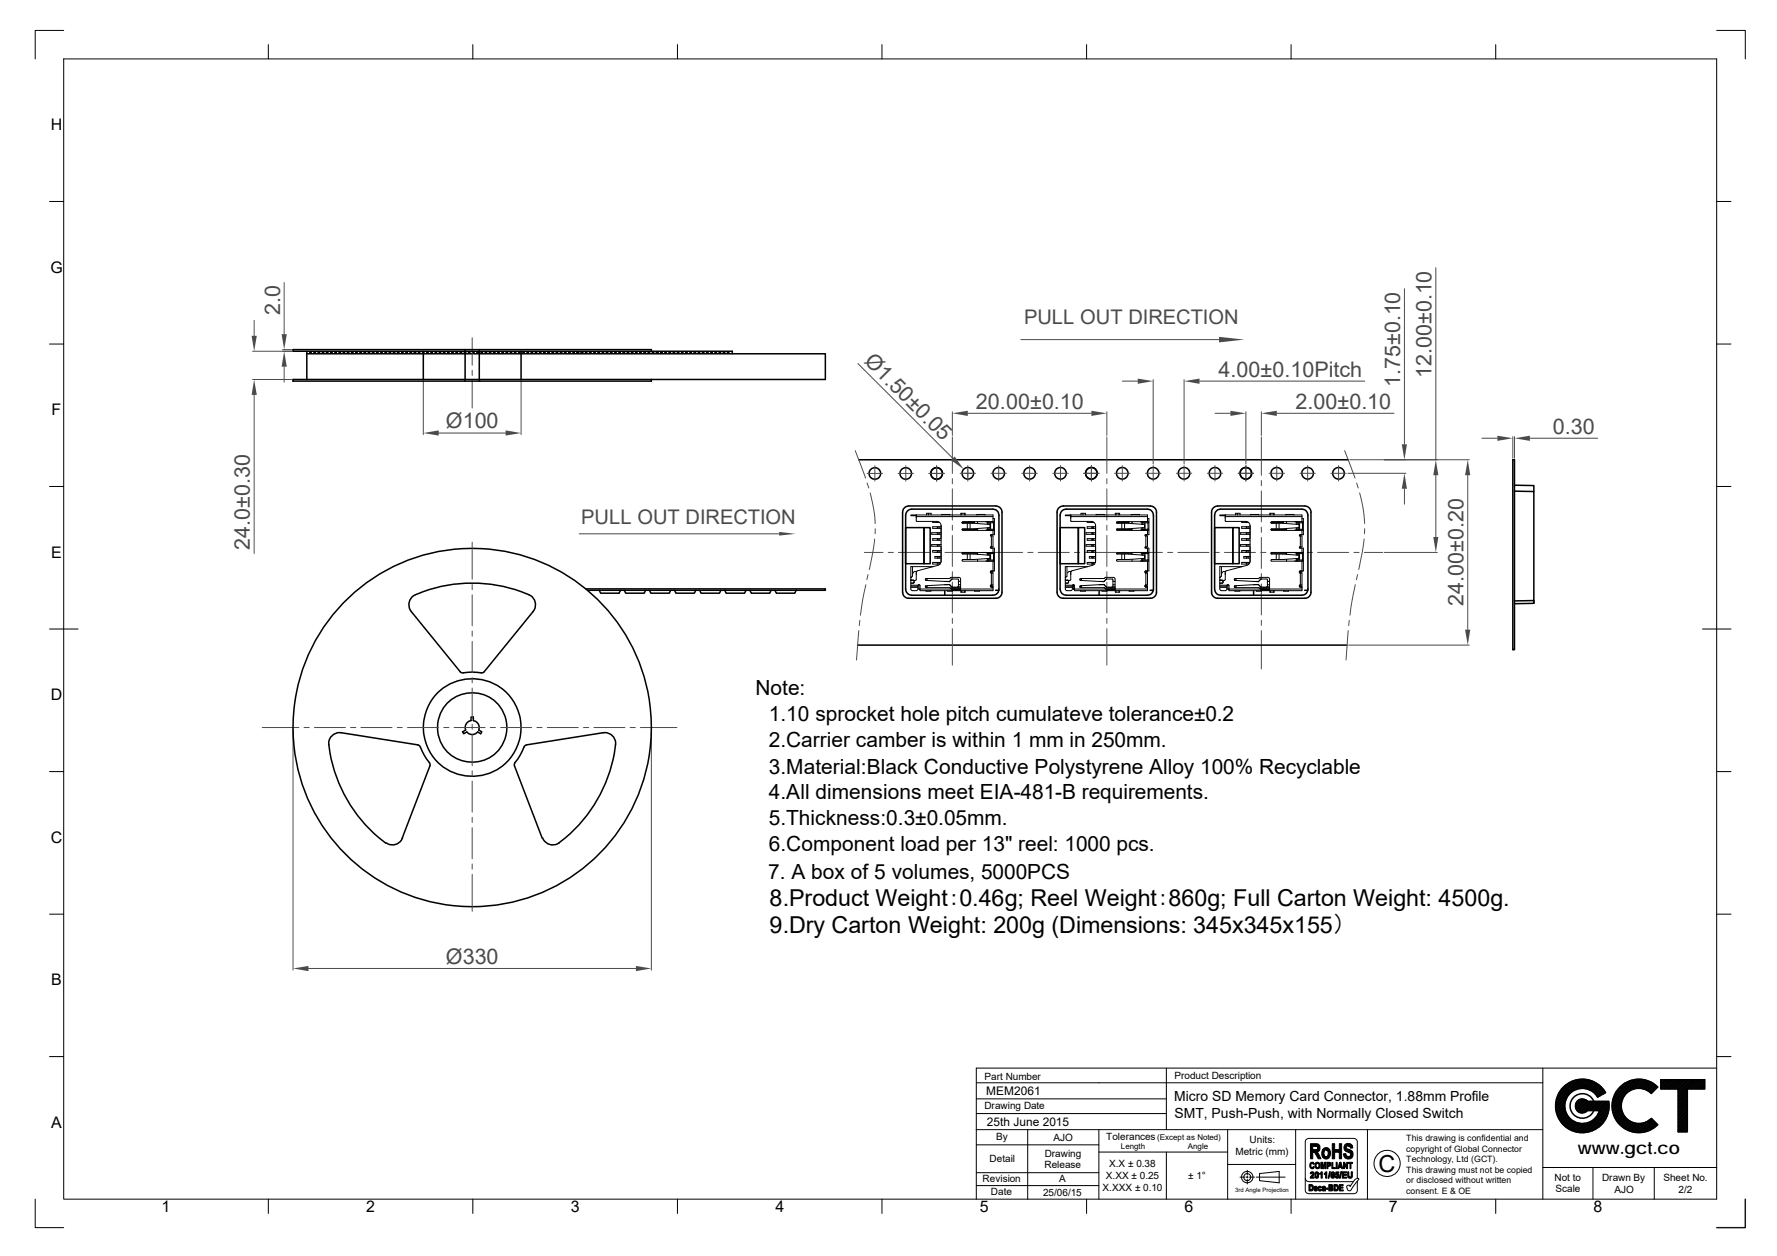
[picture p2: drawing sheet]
<svg xmlns="http://www.w3.org/2000/svg" width="297mm" height="210mm" viewBox="0 0 297 210" stroke-linecap="round" stroke-linejoin="round" font-family="sans-serif">
<path d="M143.6 76.9h81.8M252.9 76.9h.3v31.7h-.3zM253.2 82.1l3.2 .1v18.7M253.2 81.1l3.2 .1v1M253.2 100.5l3.2-.1v.5h-3.2" fill="none" stroke="#000" stroke-width=".25"/>
<path d="M247.7 73.3h2.6M252.9 73v3.6M253.2 73v3.6M255.7 73.3h11.4" fill="none" stroke="#4b4b4b" stroke-width=".17"/>
<g fill="#4b4b4b">
<path d="M250.3 72.8l2.6 .5-2.6 .4z"/>
<path d="M253.2 73.3l2.5-.5v.9z"/>
</g>
<path d="M210.8 73.1v6.4M210.8 80.3v.9M210.8 82.1v5.2M210.8 88.1v.9M210.8 89.8v5.2M210.8 95.9v.9M210.8 97.6v5.2M210.8 103.7v.8M210.8 105.4v6.4M49 121.9v40.3M108.9 121.9v40.3M51.6 161.9h54.7" fill="none" stroke="#4b4b4b" stroke-width=".17"/>
<path d="M97.9 98.5h40.1v.2h-39.8M252.9 108.6h.3" fill="none" stroke="#000" stroke-width=".25"/>
<g fill="#4b4b4b">
<path d="M49 161.9l2.6-.4v.9z"/>
<path d="M106.3 161.5l2.6 .4-2.6 .5z"/>
</g>
<g fill="none" stroke="#000" stroke-width=".25">
<path d="M75.5 58.9h.2v.1h-.2zM76.2 58.9h.2v.1h-.2zM76.9 58.9h.2v.1h-.2zM77.6 58.9h.2v.1h-.2zM77.7 58.4v5.3M78.3 58.9h.2v.1h-.2zM79 58.9h.2v.1h-.2zM79.7 58.9h.2v.1h-.2zM80.1 58.4v5.3M80.4 58.9h.2v.1h-.2zM81.1 58.9h.2v.1h-.2zM81.8 58.9h.2v.1h-.2z"/>
<path d="M82.5 58.9h.2v.1h-.2zM83.2 58.9h.2v.1h-.2zM83.9 58.9h.2v.1h-.2zM84.6 58.9h.2v.1h-.2zM122.4 58.7v.4M138 59.1v4.3M68.8 99.9l.3-.3a23.8 23.8 0 0 1 19.6 0 1.83 1.83 0 0 1 .4 2.6l-8.2 10.1-.5 .2a10.1 10.1 0 0 0-3.2 0l-.3-.2-8.2-10.1a1.83 1.83 0 0 1 .1-2.3zM100.2 98.7l.2 .5h3.1l.2-.5M78.7 119.9h.4v.6a1.19 1.19 0 0 1 .9 1.6l.5 .3-.2 .3-.5-.3a1.17 1.17 0 0 1-1.8 0l-.5 .3-.2-.3 .5-.3a1.19 1.19 0 0 1 .9-1.6zM67.2 140.1l4.7-12.1-.1-.5a8.9 8.9 0 0 1-1.5-2.6l-.5-.4-12.8-2a1.81 1.81 0 0 0-2 2 24.1 24.1 0 0 0 9.5 16.4M67.3 140.1a1.8 1.8 0 0 1-2.8 .8M90.6 140.1l-4.6-12.1 .1-.5a8.9 8.9 0 0 0 1.5-2.6l.4-.4 12.8-2a1.81 1.81 0 0 1 2.1 2 24.1 24.1 0 0 1-9.5 16.4"/>
<path d="M90.7 140.1a1.82 1.82 0 0 0 2.8 .8"/>
<circle cx="51.9" cy="58.9" r=".12"/>
<circle cx="52.6" cy="58.9" r=".12"/>
<circle cx="53.3" cy="58.9" r=".12"/>
<circle cx="54" cy="58.9" r=".12"/>
<circle cx="54.7" cy="58.9" r=".12"/>
<circle cx="55.4" cy="58.9" r=".12"/>
<circle cx="56.1" cy="58.9" r=".12"/>
<circle cx="56.8" cy="58.9" r=".12"/>
<circle cx="57.5" cy="58.9" r=".12"/>
<circle cx="58.2" cy="58.9" r=".12"/>
<circle cx="58.9" cy="58.9" r=".12"/>
<circle cx="59.6" cy="58.9" r=".12"/>
<circle cx="60.3" cy="58.9" r=".12"/>
<circle cx="61" cy="58.9" r=".12"/>
<circle cx="61.7" cy="58.9" r=".12"/>
<circle cx="62.4" cy="58.9" r=".12"/>
<circle cx="63.1" cy="58.9" r=".12"/>
<circle cx="63.8" cy="58.9" r=".12"/>
<circle cx="64.5" cy="58.9" r=".12"/>
<circle cx="65.2" cy="58.9" r=".12"/>
<circle cx="65.9" cy="58.9" r=".12"/>
<circle cx="66.6" cy="58.9" r=".12"/>
<circle cx="67.3" cy="58.9" r=".12"/>
<circle cx="68" cy="58.9" r=".12"/>
<circle cx="68.7" cy="58.9" r=".12"/>
<circle cx="69.4" cy="58.9" r=".12"/>
<circle cx="70" cy="58.9" r=".12"/>
<circle cx="70.7" cy="58.9" r=".12"/>
<circle cx="71.4" cy="58.9" r=".12"/>
<circle cx="72.1" cy="58.9" r=".12"/>
<circle cx="72.8" cy="58.9" r=".12"/>
<circle cx="73.5" cy="58.9" r=".12"/>
<circle cx="74.2" cy="58.9" r=".12"/>
<circle cx="74.9" cy="58.9" r=".12"/>
<circle cx="85.4" cy="58.9" r=".12"/>
<circle cx="86.1" cy="58.9" r=".12"/>
<circle cx="86.8" cy="58.9" r=".12"/>
<circle cx="87.5" cy="58.9" r=".12"/>
<circle cx="88.2" cy="58.9" r=".12"/>
<circle cx="88.9" cy="58.9" r=".12"/>
<circle cx="89.6" cy="58.9" r=".12"/>
<circle cx="90.3" cy="58.9" r=".12"/>
<circle cx="91" cy="58.9" r=".12"/>
<circle cx="91.7" cy="58.9" r=".12"/>
<circle cx="92.4" cy="58.9" r=".12"/>
<circle cx="93.1" cy="58.9" r=".12"/>
<circle cx="93.8" cy="58.9" r=".12"/>
<circle cx="94.5" cy="58.9" r=".12"/>
<circle cx="95.2" cy="58.9" r=".12"/>
<circle cx="95.9" cy="58.9" r=".12"/>
<circle cx="96.6" cy="58.9" r=".12"/>
<circle cx="97.3" cy="58.9" r=".12"/>
<circle cx="98" cy="58.9" r=".12"/>
<circle cx="98.7" cy="58.9" r=".12"/>
<circle cx="99.4" cy="58.9" r=".12"/>
<circle cx="100.1" cy="58.9" r=".12"/>
<circle cx="100.8" cy="58.9" r=".12"/>
<circle cx="101.5" cy="58.9" r=".12"/>
<circle cx="102.2" cy="58.9" r=".12"/>
<circle cx="102.9" cy="58.9" r=".12"/>
<circle cx="103.6" cy="58.9" r=".12"/>
<circle cx="104.3" cy="58.9" r=".12"/>
<circle cx="105" cy="58.9" r=".12"/>
<circle cx="105.7" cy="58.9" r=".12"/>
<circle cx="106.4" cy="58.9" r=".12"/>
<circle cx="107.1" cy="58.9" r=".12"/>
<circle cx="107.8" cy="58.9" r=".12"/>
<circle cx="108.5" cy="58.9" r=".12"/>
<circle cx="109.2" cy="58.9" r=".12"/>
<circle cx="109.9" cy="58.9" r=".12"/>
<circle cx="110.6" cy="58.9" r=".12"/>
<circle cx="111.3" cy="58.9" r=".12"/>
<circle cx="112" cy="58.9" r=".12"/>
<circle cx="112.7" cy="58.9" r=".12"/>
<circle cx="113.4" cy="58.9" r=".12"/>
<circle cx="114" cy="58.9" r=".12"/>
<circle cx="114.7" cy="58.9" r=".12"/>
<circle cx="115.4" cy="58.9" r=".12"/>
<circle cx="116.1" cy="58.9" r=".12"/>
<circle cx="116.8" cy="58.9" r=".12"/>
<circle cx="117.5" cy="58.9" r=".12"/>
<circle cx="118.2" cy="58.9" r=".12"/>
<circle cx="118.9" cy="58.9" r=".12"/>
<circle cx="119.6" cy="58.9" r=".12"/>
<circle cx="120.3" cy="58.9" r=".12"/>
<circle cx="121" cy="58.9" r=".12"/>
<circle cx="121.7" cy="58.9" r=".12"/>
<circle cx="78.9" cy="121.6" r="5.8"/>
<circle cx="78.9" cy="121.6" r="8.2"/>
<circle cx="78.9" cy="121.6" r="30"/>
</g>
<g fill="none" stroke="#4b4b4b" stroke-width=".17">
<path d="M70.8 63.7v9M73.3 72.4h11.2M87.1 63.7v9M78.9 90.6v6.2M78.9 97.7v.9M78.9 99.4v5.2M78.9 105.5v.9M78.9 107.2v5.2M78.9 113.3v.9M78.9 115v5.2M43.8 121.6h6.2M50.8 121.6h.9"/>
<path d="M52.6 121.6h5.1M58.6 121.6h.9M60.3 121.6h5.2M66.4 121.6h.8M68.1 121.6h5.2M74.2 121.6h.8M75.9 121.6h5.2M78.9 121.1v.8M78.9 122.8v5.2M78.9 128.8v.9M78.9 130.6v5.2M78.9 136.6v.9"/>
<path d="M78.9 138.4v5.2M82 121.6h.8M83.7 121.6h5.2M89.7 121.6h.9M91.5 121.6h5.2M97.5 121.6h.9M99.3 121.6h5.2M105.3 121.6h.9M107 121.6h6.2M78.9 144.4v.9M78.9 146.2v6.2"/>
</g>
<g fill="#4b4b4b">
<path d="M70.8 72.4l2.5-.4v.8z"/>
<path d="M84.5 72l2.6 .4-2.6 .4z"/>
</g>
<path d="M51.3 58.7v4.7M51.3 59.1h86.7M70.8 58.7v4.7M87.1 58.7v4.7M108.9 63.4h29.1" fill="none" stroke="#000" stroke-width=".25"/>
<path d="M47.2 58.4h1.5M47.2 58.7h1.5M47.5 47.3v8.6M47.5 61.3v2.6" fill="none" stroke="#4b4b4b" stroke-width=".17"/>
<g fill="#4b4b4b">
<path d="M47.5 58.7l.4 2.6h-.8z"/>
<path d="M47.1 55.9h.8l-.4 2.5z"/>
</g>
<path d="M108.9 58.7v-.3h-59.9v.3h73.4M49 63.4h59.9v.3h-59.9z" fill="none" stroke="#000" stroke-width=".25"/>
<path d="M78.9 56.5v4.6M170.6 56.8h33.2M78.9 61.9v.9M78.9 63.6v4.6" fill="none" stroke="#4b4b4b" stroke-width=".17"/>
<path d="M203.8 56.3l4.2 .5-4.2 .4z" fill="#4b4b4b"/>
<path d="M96.8 89.2h33.4" fill="none" stroke="#4b4b4b" stroke-width=".17"/>
<path d="M130.2 88.9l2.8 .3-2.8 .3z" fill="#4b4b4b"/>
<g fill="none" stroke="#000" stroke-width=".25">
<path d="M143.3 107.9h81.9"/>
<circle cx="187.6" cy="79.1" r=".97"/>
<circle cx="192.8" cy="79.1" r=".97"/>
<circle cx="197.9" cy="79.1" r=".97"/>
<circle cx="203.1" cy="79.1" r=".97"/>
<circle cx="208.2" cy="79.1" r=".97"/>
</g>
<g fill="none" stroke="#4b4b4b" stroke-width=".17">
<path d="M186.3 79.1h2.6M187.6 63.7h2.6M187.6 77.8v2.6M191.5 79.1h2.6M192.8 63.5v14.1M192.8 77.8v2.6M196.6 79.1h2.6M197.9 63.5v14.1M197.9 77.8v2.6M200.5 63.7h27.6M201.8 79.1h2.6M203.1 77.8v2.6"/>
<path d="M207 79.1h2.5M208.3 77.8v2.6"/>
</g>
<g fill="#4b4b4b">
<path d="M190.2 63.3l2.6 .4-2.6 .5z"/>
<path d="M197.9 63.7l2.6-.4v.9z"/>
</g>
<g fill="none" stroke="#000" stroke-width=".25">
<circle cx="208.2" cy="79.1" r=".97"/>
<circle cx="213.4" cy="79.1" r=".97"/>
<circle cx="218.6" cy="79.1" r=".96"/>
</g>
<path d="M207 79.1h2.5M208.3 77.8v2.6M212.1 79.1h2.6M213.4 77.8v2.6M217.3 79.1h2.6M218.6 77.8v2.6M225.6 76.9h20M245.3 79.4v25.9M225.4 107.9h20.2" fill="none" stroke="#4b4b4b" stroke-width=".17"/>
<g fill="#4b4b4b">
<path d="M245.3 76.9l.5 2.5h-.9z"/>
<path d="M244.9 105.3h.9l-.5 2.6z"/>
</g>
<path d="M42.2 58.7h6.6M42.5 53.6v2.5M42.2 63.4h6.5M42.5 66v26.5" fill="none" stroke="#4b4b4b" stroke-width=".17"/>
<g fill="#4b4b4b">
<path d="M42.1 56.1h.8l-.4 2.6z"/>
<path d="M42.5 63.4l.4 2.6h-.8z"/>
</g>
<g fill="none" stroke="#000" stroke-width=".25">
<path d="M104.4 98.7l.2 .5h3.1l.2-.5M108.6 98.7l.2 .5h3.1l.2-.5M112.8 98.7l.2 .5h3.1l.2-.5M117 98.7l.2 .5h3.1l.2-.5M121.2 98.7l.2 .5h3.1l.2-.5M125.3 98.7l.3 .5h3.1l.2-.5M129.5 98.7l.3 .5h3.1l.2-.5"/>
<circle cx="161.8" cy="79.1" r=".97"/>
<circle cx="166.9" cy="79.1" r=".97"/>
<circle cx="172.1" cy="79.1" r=".97"/>
<circle cx="177.3" cy="79.1" r=".97"/>
<circle cx="182.4" cy="79.1" r=".97"/>
</g>
<g fill="none" stroke="#4b4b4b" stroke-width=".17">
<path d="M159.2 68.8v4M159.2 73.1v6M160.5 79.1h2.6M161.8 69.1h20.6M161.8 77.8v2.6M165.7 79.1h2.5M166.9 77.8v2.6M170.8 79.1h2.6M172.1 77.8v2.6M176 79.1h2.6M177.3 77.8v2.6M181.1 79.1h2.6"/>
<path d="M182.4 77.8v2.6M185 73.1v6M185 68.8v4M159.2 80v.9M159.2 81.7v5.2M159.2 87.8v.9M159.2 89.5v5.2M159.2 95.6v.8M159.2 97.3v5.2M185 80v.9M185 81.7v5.2M185 87.8v.9"/>
<path d="M185 89.5v5.2M185 95.6v.8M185 97.3v5.2M159.2 103.4v.8M159.2 105.1v6.1M185 103.4v.8M185 105.1v6.1"/>
</g>
<g fill="#4b4b4b">
<path d="M182.4 68.7l2.6 .4-2.6 .4z"/>
<path d="M159.2 69.1l2.6-.4v.8z"/>
</g>
<g fill="none" stroke="#000" stroke-width=".25">
<circle cx="146.2" cy="79.2" r=".97"/>
<circle cx="151.4" cy="79.2" r=".97"/>
<circle cx="156.6" cy="79.2" r=".97"/>
<circle cx="223.7" cy="79.1" r=".96"/>
</g>
<g fill="none" stroke="#4b4b4b" stroke-width=".17">
<path d="M143 75.3l1.7 4.6M143.4 60.8l15.9 15.8M144.9 79.1h2.6M146.2 77.9v2.5M150.1 79.1h2.6M151.4 77.9v2.5M155.3 79.1h2.6M156.6 77.9v2.5M222.5 79.1h2.5M223.8 77.8v2.6M224.8 75.3l1.7 4.6M144.7 97.8l-.5 2.6-.4 2.5"/>
<path d="M144.9 80.8l.3 .8M145.1 96.1l-.2 .8M145.5 82.4l.5 2.6 .3 2.5M146.2 90.1l-.9 5.1M146.3 88.4v.8M226.5 97.8l-.8 5.1M226.8 80.8l.2 .8M226.9 96.1l-.2 .8M227.3 82.4l.6 2.6 .2 2.5M228 90.1l-.9 5.1M228.1 88.4v.8M143.6 105.4l-.4 4.9"/>
<path d="M143.7 103.7l-.1 .9M225.4 105.4l-.4 4.9M225.5 103.7l-.1 .9"/>
</g>
<path d="M159 76.9l.6-.6 1.5 2.2z" fill="#4b4b4b"/>
<path d="M161.1 79.1h1.3M161.8 78.5v1.3M203.1 69.1h2.6M208.3 68.8v8.8M210.8 68.8v4M213.4 69.1h19.6" fill="none" stroke="#4b4b4b" stroke-width=".17"/>
<g fill="#4b4b4b">
<path d="M205.7 68.7l2.6 .4-2.6 .4z"/>
<path d="M210.8 69.1l2.6-.4v.8z"/>
</g>
<g fill="none" stroke="#4b4b4b" stroke-width=".17">
<path d="M240 44.8v32.1M231.4 76.9h8.9M240 79.4v10.4M144.5 92.4h3.1M148.5 92.4h.8M150.2 92.4h5.2M156.2 92.4h.9M158 92.4h5.2M164 92.4h.9M165.8 92.4h5.1M171.8 92.4h.9M173.5 92.4h5.2"/>
<path d="M179.6 92.4h.9M181.3 92.4h5.2M187.4 92.4h.9M189.1 92.4h5.2M195.2 92.4h.8M196.9 92.4h5.2M202.9 92.4h.9M204.7 92.4h5.2M210.7 92.4h.9M212.5 92.4h5.2M218.5 92.4h.9M220.3 92.4h5.1"/>
<path d="M226.3 92.4h.9M228 92.4h3.1M231.4 92.4h8.9"/>
</g>
<g fill="#4b4b4b">
<path d="M239.6 89.8h.8l-.4 2.6z"/>
<path d="M240 76.9l.4 2.5h-.8z"/>
</g>
<path d="M234.8 48.3v26M225.3 79.1h9.7M231.4 76.9h3.6M234.8 81.7v2.6" fill="none" stroke="#4b4b4b" stroke-width=".17"/>
<g fill="#4b4b4b">
<path d="M234.8 79.1l.4 2.6h-.9z"/>
<path d="M234.3 74.3h.9l-.4 2.6z"/>
</g>
<g fill="none" stroke="#000" stroke-width=".25">
<path d="M151.2 84.9l.7-.3h14.6a1.05 1.05 0 0 1 1 1v13.4a1.01 1.01 0 0 1-1 1h-14.6a1.01 1.01 0 0 1-1-1v-13.4zM151.4 88.2h3.1v6h-3.1zM151.7 85.4l.7-.3h13.5a1.01 1.01 0 0 1 1.1 1.1v12.3a1.01 1.01 0 0 1-1.1 1h-13.5a1.05 1.05 0 0 1-1-1v-12.3zM154.5 88.2h1v6h-1zM157.9 98.8v.7M166.4 98.7h.6M177 84.9l.7-.3h14.6a1.05 1.05 0 0 1 1 1v13.4a1.01 1.01 0 0 1-1 1h-14.6a1.01 1.01 0 0 1-1-1v-13.4zM177.2 88.2h3.1v6h-3.1zM177.5 85.4l.7-.3h13.6a1.01 1.01 0 0 1 1 1.1v12.3a1.01 1.01 0 0 1-1 1h-13.6a1.01 1.01 0 0 1-1-1v-12.3zM180.3 88.2h1v6h-1zM183.7 98.8v.7M192.3 98.7h.5"/>
<path d="M202.8 84.9l.7-.3h14.6a1.05 1.05 0 0 1 1 1v13.4a1.01 1.01 0 0 1-1 1h-14.6a1.01 1.01 0 0 1-1-1v-13.4zM203 88.2h3.1v6h-3.1zM203.3 85.4l.8-.3h13.5a1.01 1.01 0 0 1 1 1.1v12.3a1.01 1.01 0 0 1-1 1h-13.5a1.01 1.01 0 0 1-1.1-1v-12.3zM206.1 88.2h1v6h-1zM209.5 98.8v.7M218.1 98.7h.5M261.1 182a4.5 4.5 0 0 1 7.3 .7l-1.3 .7a2.95 2.95 0 0 0-4.7-.6 2.95 2.95 0 0 0 .6 4.7 2.95 2.95 0 0 0 4.4-1.8h-2a1.18 1.18 0 0 1-2-.4 1.14 1.14 0 0 1 1.1-1.5l.7 .1 .2 .2h3.5a4.5 4.5 0 0 1-5.6 5.1 4.5 4.5 0 0 1-2.2-7.2zM261.6 184.7l-1.4 1.4M261.6 185l-1.3 1.3M261.6 185.2l-1.3 1.2M261.6 184.5l-1.4 1.4M261.6 185.4l-1.2 1.2"/>
<path d="M261.6 185.6l-1.1 1.2M261.6 184.2l-1.5 1.5M261.7 185.8l-1.2 1.1M261.7 183.9l-1.6 1.7M261.7 185.9l-1.1 1.2M261.7 181.4l-.7 .7M261.8 186.1l-1.1 1.1M261.9 186.3l-1.1 1.1M261.9 183.5l-1.8 1.8M262 186.4l-1.1 1.1M262.1 186.5l-1.1 1.1M262.1 186.7l-1 1.1"/>
<path d="M262.3 186.8l-1.1 1.1M262.4 186.9l-1.1 1.1M262.4 181l-1.8 1.8M262.5 187l-1.1 1.1M262.6 187.1l-1.1 1.1M262.7 187.2l-1.1 1.1M262.8 180.7l-2.4 2.5M262.8 187.3l-1 1.1M263 187.4l-1.1 1.1M263.1 187.5l-1.1 1.1M263.2 180.6l-3 3M263.3 187.6l-1.1 1.1"/>
<path d="M263.4 187.6l-1.1 1.2M263.5 180.5l-3.3 3.4M263.6 187.7l-1.1 1.2M263.8 180.5l-3.7 3.7M263.8 187.8l-1.2 1.1M264 187.8l-1.2 1.2M264 180.5l-3.9 3.9M264.1 183.8l-.7 .7M264.2 187.8l-1.3 1.3M264.3 180.4l-4.3 4.3M264.4 183.7l-1.1 1.1M264.4 187.8l-1.3 1.3"/>
<path d="M264.5 180.4l-4.5 4.5M264.6 187.8l-1.3 1.4M264.6 183.7l-1.3 1.3M264.7 180.4l-4.7 4.7M264.8 183.8l-1.4 1.4M264.9 187.8l-1.4 1.4M264.9 180.5l-1.8 1.8M265 183.8l-1.6 1.6M265.1 183.9l-1.6 1.6M265.2 180.5l-1.7 1.6M265.2 187.8l-1.6 1.5M265.3 184l-1.7 1.7"/>
<path d="M265.3 180.5l-1.5 1.5M265.4 184.1l-1.7 1.7M265.5 187.7l-1.7 1.6M265.5 180.5l-1.4 1.5M265.6 184.1l-1.7 1.8M265.7 180.6l-1.3 1.4M265.8 184.1l-1.8 1.9M265.9 187.5l-1.9 1.8M265.9 180.6l-1.3 1.4M266 184.1l-1.8 1.9M266.1 180.7l-1.3 1.3M266.2 180.8l-1.2 1.2"/>
<path d="M266.3 184.1l-1.9 2M266.4 180.8l-1.2 1.2M266.4 184.1a2.06 2.06 0 0 0-3.1-.8 2.06 2.06 0 0 0 0 3.2 2.06 2.06 0 0 0 3.1-.8M266.5 184.1l-1.9 2M266.5 180.9l-1.1 1.2M266.7 181l-1.2 1.1M266.7 184.1l-1.8 1.9M266.8 181.1l-1.1 1.1M267 184.1l-1.5 1.6M267 181.2l-1.1 1.1M267.1 181.3l-1.1 1.1M267.2 184.1l-1.5 1.6"/>
<path d="M267.2 181.4l-1.1 1M267.4 181.4l-1.1 1.1M267.4 184.1l-1.5 1.6M267.5 181.6l-1.1 1M267.6 181.7l-1.1 1M267.7 184.1l-1.6 1.6M267.7 181.8l-1.1 1.1M267.8 181.9l-1.1 1.1M267.9 184.1l-1.5 1.6M267.9 182l-1.1 1.1M268 182.1l-1 1.1M268.1 187.6l-.9 .9"/>
<path d="M268.1 184.1l-1.5 1.6M268.1 182.3l-1.1 1.1M268.2 182.4l-.8 .8M268.3 182.5l-.3 .4M268.3 184.1l-1.5 1.6M268.5 187l-1.9 1.9M268.6 184.1l-1.6 1.6M268.7 186.5l-2.6 2.5M268.8 184.1l-1.5 1.6M268.8 186.2l-3 3M268.9 185.9l-3.4 3.4M268.9 184.2l-1.6 1.7"/>
<path d="M268.9 185.6l-3.7 3.7M268.9 184.4l-1.8 1.9M268.9 185.3l-4 4M269 184.9l-4.5 4.5M269 184.6l-4.8 4.8M269 185.1l-4.3 4.3M270.6 181.9a4.5 4.5 0 0 1 6.5-.2l-1.1 1.1a2.95 2.95 0 0 0-4.1 0 2.95 2.95 0 0 0 0 4.2 2.95 2.95 0 0 0 4.1 0l1.1 1.1a4.5 4.5 0 0 1-6.2 0 4.5 4.5 0 0 1-.3-6.2zM271 185.1l-1.3 1.3M271 184.6l-1.4 1.4M271 184.9l-1.3 1.3M271 185.3l-1.2 1.2M271 184.4l-1.4 1.5"/>
<path d="M271.1 185.5l-1.2 1.2M271.1 185.7l-1.2 1.2M271.1 184.1l-1.6 1.6M271.2 185.9l-1.2 1.1M271.2 186l-1.1 1.1M271.2 183.8l-1.7 1.6M271.3 186.2l-1.1 1.1M271.4 186.3l-1.1 1.1M271.5 186.5l-1.1 1.1M271.5 183.3l-2 2M271.5 186.6l-1 1.1M271.6 181.1l-1.4 1.4"/>
<path d="M271.7 186.7l-1.1 1.1M271.8 186.9l-1.1 1M271.9 187l-1.1 1.1M272 187.1l-1.1 1.1M272.1 187.2l-1.1 1.1M272.1 180.8l-2.2 2.2M272.2 187.3l-1.1 1.1M272.4 187.4l-1.1 1.1M272.5 180.7l-2.8 2.7M272.5 187.5l-1.1 1.1M272.7 187.5l-1.2 1.2M272.8 180.6l-3.2 3.2"/>
<path d="M272.8 187.6l-1.1 1.2M273 187.7l-1.2 1.1M273.1 180.5l-3.5 3.6M273.2 187.7l-1.2 1.2M273.3 187.8l-1.2 1.2M273.4 180.5l-3.9 3.8M273.5 187.8l-1.2 1.2M273.6 180.4l-4.1 4.2M273.7 187.8l-1.2 1.3M273.9 180.4l-4.4 4.4M274 187.8l-1.4 1.4M274.1 180.4l-4.6 4.6"/>
<path d="M274.2 187.8l-1.4 1.4M274.3 180.4l-2 2M274.5 187.8l-1.5 1.5M274.5 180.5l-1.7 1.7M274.7 180.5l-1.5 1.5M274.8 187.7l-1.6 1.6M274.9 180.5l-1.4 1.5M275.1 180.6l-1.4 1.4M275.1 187.6l-1.7 1.7M275.3 180.6l-1.4 1.3M275.4 180.7l-1.2 1.3M275.6 180.7l-1.2 1.3"/>
<path d="M275.7 187.3l-2.1 2M275.8 180.8l-1.2 1.2M275.9 180.9l-1.2 1.2M276.1 181l-1.2 1.1M276.1 187.1l-2.3 2.2M276.2 181l-1.1 1.2M276.2 187.2l-2.2 2.1M276.3 187.3l-2 2M276.4 181.1l-1.2 1.1M276.5 187.4l-1.9 1.9M276.5 181.2l-1.1 1.1M276.6 187.5l-1.8 1.8"/>
<path d="M276.6 181.3l-1.1 1.1M276.7 187.6l-1.6 1.6M276.8 181.4l-1.1 1.1M276.8 187.7l-1.3 1.4M276.9 181.5l-1.1 1.1M276.9 187.9l-1.1 1M277 181.6l-1.1 1.1M277 188l-.6 .6M277.6 180.5h7.3v1.5h-2.9v7.2h-1.5v-7.2h-2.9zM277.6 180.5v.1M277.9 180.5l-.3 .3M278.1 180.5l-.5 .5"/>
<path d="M278.3 180.5l-.7 .7M278.6 180.5l-1 1M278.8 180.5l-1.2 1.2M279 180.5l-1.4 1.4M279.2 180.5l-1.5 1.5M279.5 180.5l-1.6 1.5M279.7 180.5l-1.5 1.5M279.9 180.5l-1.5 1.5M280.2 180.5l-1.6 1.5M280.4 180.5l-1.5 1.5M280.6 180.5l-1.5 1.5M280.8 180.5l-1.5 1.5"/>
<path d="M281.1 180.5l-1.6 1.5M281.3 180.5l-1.5 1.5M281.5 180.5l-1.5 1.5M281.7 180.5l-1.5 1.5M282 180.5l-1.5 1.5M282 189.1l-.1 .1M282 188.9l-.3 .3M282 188.7l-.5 .5M282 188.4l-.8 .8M282 188.2l-1 1M282 187.8l-1.4 1.4M282 188l-1.2 1.2"/>
<path d="M282 182.3l-1.5 1.5M282 182.5l-1.5 1.5M282 182.7l-1.5 1.5M282 183l-1.5 1.5M282 183.2l-1.5 1.5M282 183.4l-1.5 1.5M282 183.6l-1.5 1.6M282 183.9l-1.5 1.5M282 184.1l-1.5 1.5M282 184.3l-1.5 1.6M282 184.6l-1.5 1.5M282 184.8l-1.5 1.5"/>
<path d="M282 185l-1.5 1.5M282 185.2l-1.5 1.6M282 185.5l-1.5 1.5M282 185.7l-1.5 1.5M282 185.9l-1.5 1.5M282 186.1l-1.5 1.6M282 186.4l-1.5 1.5M282 186.6l-1.5 1.5M282 186.8l-1.5 1.5M282 187.1l-1.5 1.5M282 187.3l-1.5 1.5M282 187.5l-1.5 1.5"/>
<path d="M282.2 180.5l-1.7 1.7M282.4 180.5l-1.9 1.9M282.7 180.5l-2.2 2.2M282.9 180.5l-2.4 2.4M283.1 180.5l-2.6 2.6M283.3 180.5l-2.8 2.8M283.6 180.5l-3.1 3.1M283.8 180.5l-1.5 1.5M284 180.5l-1.5 1.5M284.2 180.5l-1.5 1.5M284.5 180.5l-1.5 1.5M284.7 180.5l-1.5 1.5"/>
<path d="M284.9 181.7l-.3 .3M284.9 181.4l-.6 .6M284.9 181l-1 1M284.9 181.2l-.8 .8M284.9 180.7l-1.2 1.3M284.9 181.9l-.1 .1M284.9 180.5l-1.5 1.5"/>
</g>
<g fill="none" stroke="#000" stroke-width=".17">
<path d="M10.6 5.1h-4.7v4.7M10.6 9.8h276.4v190.7h-276.4zM44.9 7.5v2.3M79 7.5v2.3M113.2 7.5v2.3M147.4 7.5v2.3M181.6 7.5v2.3M215.8 7.5v2.3M250 7.5v2.3M287 5.1h4.7v4.7M8.3 33.7h2.3M287 33.7h2.3"/>
<path d="M8.3 57.5h2.3M287 57.5h2.3M8.3 81.3h2.3M152.3 97.8h1.3M152.3 98h1.1M152.3 97h.4l.1 .1v.4h-.5M152.3 96.9l.1 .1M152.3 98.2h1.1M152.4 96.5l-.1 .1M152.5 94.7v1.6l-.2 .2M152.6 97l.2 .2M152.8 97.3l-.2 .2"/>
<path d="M153.2 86.4h12.8M153.2 86.1h12.8v1.1M153.2 86.1h-.9v.1h.9M153.2 86.1v1.1h3.4a.74 .74 0 0 1 .7 .7v5.9a.71 .71 0 0 1-.5 .7l-3.5 1-.1 .3-.1 1.2h-.8M153.2 95.5l-.4 .1-.1 .2M153.6 98.4h.2M153.6 97.8v.8h.2M153.8 98.5h5.2M154.7 98.1h.3M154.7 97h.3M155 96.7v.3M155 97.9v.3"/>
<path d="M155.2 85.8v.3M155.6 98.7v.1h-.8v-.1M155.6 86.1v-.3h-.7v.3M155.9 87.2v.1h1.2M156 94.7h-3.7v3.8l.1 .2h.9l.1-.2v-.6l.2-.1 .2 .1v.8h12.2v-.7h-.2M156.7 87.2v.1M156.7 88.1v.2M156.7 89.1v.2M156.7 90.1v.2M156.7 91v.3M156.7 92v.3M156.7 93v.3"/>
<path d="M156.7 94v.3M156.8 87.2v.1M156.8 88.1v.2M156.8 89.1v.2M156.8 90.1v.2M156.8 91v.3M156.8 92v.3M156.8 93v.3M156.8 94v.3M157 87.3h.1M157 88.1v.2M157 89.1v.2"/>
<path d="M157 90.1v.2M157 91v.3M157 92v.3M157 93v.3M157 94v.3M157.3 94h-1.4v.3h1.2M157.3 92h-1.4v.3h1.4M157.3 93h-1v.3h1M157.3 91h-1.6v.3h1.6M157.3 89.1h-1.6v.2h1.6M157.3 90.1h-1.4v.2h1.4M157.3 88.1h-1.4v.2h1.4"/>
<path d="M157.4 86.1v-.1h1.4v.1M157.9 97.8h.8M157.9 97.2h.8M158.4 98.7v.1h.8v-.1M158.7 97.2l-3.9-.2-.1-.2 4-.1 .3-.2 1.4 .1 .2 .2v1.8h-1.5M158.7 97.7h.1M158.7 97.7l-3.9 .2-.1 .3h4l.4 .4M158.7 97.2l.4-.4-.4 .4M158.7 97.7l.4 .4-.4-.4M158.7 97.2h.1M158.9 98.3h1.7M158.9 98.4h1.7"/>
<path d="M159.1 98.6h1.5M159.1 98.1l.1 .1M159.1 96.8h.1M159.1 98.1h.1M159.2 96.8h-.1M159.2 96.8h.9l.1 1.2-.1 .2-1-.1M159.2 98.6h.1M159.5 98.2v.1h1.1M160.2 98.1h.4M160.2 97.8h.4M160.2 97.2h.4M160.6 98.5h5.4"/>
<path d="M160.6 98.7v.3h.7v-.3M160.8 85.8v.3M160.8 98.7v.3M160.8 92.5h2.4l.2-.1v.3M160.8 87.4h.4zM160.8 88.5h2.4l.2-.1v.3M161.1 87.3v.1M161.1 87.3h1.8M161.1 87.3l.1 .1M161.2 87.4h.1M161.2 85.8v.3M161.2 98.7v.3"/>
<path d="M161.3 87.3v.1M161.3 87.4h1.5M161.3 87.4h-.1M161.3 86.1v-.3h-.7v.3M161.7 87.5v.9M161.7 92.6v.9M161.9 87.2l.1 .2M162 87.2l.1 .2M162.2 87.5v.9M162.2 92.6v.9M162.3 87.2l.1 .2M162.7 87.2l-.1 .2"/>
<path d="M162.8 87.2v.2M162.9 87.2v.1M162.9 87.3l-.1 .1M163.4 87.2v.3M163.4 93.5v.3M163.4 87.3l-.1 .2M163.7 98.7v.1h-.8v-.1M164.6 86.1v-.1h-1.3v.1M164.8 87.2h.1M164.8 92.4h.1M164.8 93.8h.1M165 92.5l1.1 .1"/>
<path d="M165 87.4l1.1 .1M165 87.2v.5M165 92.4v.4M165 88.2v.4M165 93.4v.4M165.1 88.6v.1M165.1 92.4h.1M165.2 87.2v.5M165.2 88.2v.4M165.2 92.4v.4M165.2 93.4v.4M165.3 88.5v.2"/>
<path d="M165.3 92.4v.1M165.3 88.6l-.5 .1M165.5 88.2l-4.6 .2-.1 .1 .1 .2h5.3M165.5 87.4v.3M165.5 92.4v.4M165.5 88.6h.3M165.5 93.4l-4.6 .1-.1 .2 .1 .1h5.3M165.5 88.2v.5M165.5 93.4v.2M165.5 92.8v.6M165.5 87.7v.5M165.5 88.6v.1"/>
<path d="M165.5 92.4h.1M165.6 87.4v1.1M165.6 92.5v1.1M165.7 91.6h.5v3.8l-.6 .1-.1 .2 .2 .1M165.7 91.4l-.2 .1 .2 .1M165.7 89.4l-.2 .1 .2 .1M165.7 89.6h.3v1.8h-.3M165.7 89.4v.2M165.7 91.4v.2M165.7 95.5v.3M165.7 97.8v.3M165.7 98.1h.3"/>
<path d="M165.7 95.8h.3v2h-.3M165.7 95.5h.3M165.7 97.8l-.2 .1 .1 .2 .4 .2M165.7 95.5l.1 .1M165.7 89.6v1.8M165.7 95.8v2M165.8 88.6v.1M165.8 89.4v.2M165.8 91.4v.2M165.8 95.6v.2M165.8 97.8v.2M165.8 98l-.1 .1"/>
<path d="M166 93.8v1.8h-.2M166 88.7v.7M166 91.6v.8M166 86.7h.2v2.7h-.5M166.1 92.5h.1M166.1 87.2v1.5M166.1 92.4v1.4M166.1 93.6h.1M166.1 87.4h.1M166.1 93.5l-1.1 .1M166.1 88.4l-1.1 .1M166.1 88.5h.1"/>
<path d="M166.2 92.4h-5.3l-.1 .1 .1 .1 4.6 .2M166.2 87.2h-5.3l-.1 .2 .1 .1 4.6 .2M178.1 97.8h1.3M178.1 98h1.2M178.1 97h.4l.1 .1v.4h-.5M178.1 96.9l.1 .1M178.1 98.2h1.2M178.2 96.5l-.1 .1M178.4 94.7v1.6l-.3 .2M178.4 97l.2 .2M178.6 97.3l-.2 .2M179 86.4h12.8"/>
<path d="M179 86.1h12.8v1.1M179 86.1h-.9v.1h.9M179 86.1l.1 1.1h3.3a.74 .74 0 0 1 .7 .7v5.9a.71 .71 0 0 1-.5 .7l-3.5 1-.2 1.5h-.8M179 95.5l-.4 .1-.1 .2M179.4 98.4h.2M179.4 97.8v.8h.2M179.6 98.5h5.2M180.5 98.1h.3M180.5 97h.3M180.8 96.7v.3M180.8 97.9v.3M181 85.8v.3"/>
<path d="M181.4 98.7v.1h-.8v-.1M181.5 86.1v-.3h-.8v.3M181.7 87.2v.1h1.2M181.8 94.7h-3.7v3.8l.1 .2h.9l.2-.2v-.7h.1l.2 .1v.8h12.2v-.7h-.2M182.5 87.2v.1M182.5 88.1v.2M182.5 89.1v.2M182.5 90.1v.2M182.5 91v.3M182.5 92v.3M182.5 93v.3M182.5 94v.3"/>
<path d="M182.6 87.2v.1M182.6 88.1v.2M182.6 89.1v.2M182.6 90.1v.2M182.6 91v.3M182.6 92v.3M182.6 93v.3M182.6 94v.3M182.8 87.3h.1M182.8 88.1v.2M182.8 89.1v.2M182.8 90.1v.2"/>
<path d="M182.8 91v.3M182.8 92v.3M182.8 93v.3M182.8 94v.3M183.1 94h-1.4v.3h1.2M183.1 92h-1.4v.3h1.4M183.1 93h-1v.3h1M183.1 91h-1.6v.3h1.6M183.1 89.1h-1.6v.2h1.6M183.1 90.1h-1.4v.2h1.4M183.1 88.1h-1.4v.2h1.4M183.2 86.1v-.1h1.4v.1"/>
<path d="M183.7 97.8h.9M183.7 97.2h.9M184.2 98.7v.1h.8v-.1M184.5 97.2l-3.9-.2-.1-.2 4.1-.1 .2-.2 1.5 .1 .1 .2v1.8h-1.4M184.5 97.7h.1M184.5 97.7l-3.9 .2-.1 .3h4.1l.4 .4M184.5 97.7l.4 .4M184.5 97.2h.1M184.6 97.2h-.1M184.7 98.3h1.7M184.8 98.4h1.6M184.9 98.6h1.5"/>
<path d="M184.9 98.1l.1 .1M184.9 98.1h.1M184.9 96.8h.1M184.9 96.8l-.3 .4M184.9 96.8h1.1v.1v1.2l-1 .1M185 98.6h1.4M185 96.8h-.1M185 98.6h.1M185.3 98.2v.1h1.1M185.8 98.1v.1M186 98.1h.4M186 97.8h.4"/>
<path d="M186 97.2h.4M186.4 98.5h5.4M186.4 98.7v.3h.8v-.3M186.6 85.8v.3M186.6 98.7v.3M186.6 92.5h2.5l.1-.1v.3M186.6 87.4h.4zM186.6 88.5h2.5l.1-.1v.3M187 85.8v.3M187 98.7v.3M187.1 87.3v.1M187.1 87.4h1.5"/>
<path d="M187.2 86.1v-.3h-.8v.3M187.5 87.5v.9M187.5 92.6v.9M187.8 87.2v.2M187.9 87.2v.2M188 87.5v.9M188 92.6v.9M188.2 87.2v.2M188.5 87.2l-.1 .2M188.7 87.2l-.1 .2M188.7 87.2v.1M188.7 87.3h-1.7l.1 .1"/>
<path d="M188.7 87.3l-.1 .1M189.2 87.2v.3M189.2 93.5v.3M189.2 87.3l-.1 .2M189.5 98.7v.1h-.8v-.1M190.5 86.1v-.1h-1.4v.1M190.6 87.2h.1M190.6 92.4h.1M190.6 93.8h.1M190.9 92.5l1 .1M190.9 87.4l1 .1M190.9 87.2v.5"/>
<path d="M190.9 92.4v.4M190.9 88.2v.4M190.9 93.4v.4M190.9 88.6v.1M190.9 92.4h.1M191 87.2v.5M191 88.2v.4M191 92.4v.4M191 93.4v.4M191.1 88.6l-.5 .1M191.1 88.5v.2M191.1 92.4v.1"/>
<path d="M191.3 87.4v.3M191.3 92.4v.4M191.3 88.6h.3M191.3 88.2v.5M191.3 93.4v.2M191.3 88.2l-4.5 .2-.2 .1 .2 .2h5.2M191.3 93.4l-4.5 .1-.2 .2 .2 .1h5.2M191.3 92.8v.6M191.3 87.7v.5M191.3 88.6v.1M191.3 92.4h.1M191.4 87.4v1.1"/>
<path d="M191.4 92.5v1.1M191.5 91.6h.5v3.8l-.6 .1v.2l.1 .1M191.5 91.4l-.1 .1 .1 .1M191.5 89.4l-.1 .1 .1 .1M191.5 89.6h.3v1.8h-.3M191.5 89.4v.2M191.5 91.4v.2M191.5 95.5v.3M191.5 97.8v.3M191.5 98.1h.3M191.5 95.8h.3v2h-.3M191.5 95.5h.3"/>
<path d="M191.5 97.8l-.1 .1v.2l.4 .2M191.5 95.5l.1 .1M191.5 89.6v1.8M191.5 95.8v2M191.6 88.6v.1M191.6 89.4v.2M191.6 91.4v.2M191.6 95.6v.2M191.6 97.8v.2M191.6 98l-.1 .1M191.8 93.8v1.8h-.2M191.8 88.7v.7"/>
<path d="M191.8 91.6v.8M191.8 86.7h.2v2.7h-.5M191.9 92.5h.1M191.9 87.2v1.5M191.9 92.4v1.4M191.9 93.6h.1M191.9 87.4h.1M191.9 93.5l-1 .1M191.9 88.4l-1.1 .1M191.9 88.5h.1M192 92.4h-5.2l-.2 .1 .2 .1 4.5 .2M192 87.2h-5.2l-.2 .2 .2 .1 4.5 .2"/>
<path d="M203.9 98h1.2M203.9 96.9l.1 .1M203.9 98.2h1.2M203.9 97.8h1.4M203.9 97h.4l.1 .1v.4h-.5M204 96.5l-.1 .1M204.2 94.7v1.6l-.3 .2M204.3 97l.1 .2M204.4 97.3l-.1 .2M204.8 86.1h-.9v.1h.9M204.8 86.1l.1 1.1h3.3a.74 .74 0 0 1 .8 .7v5.9a.71 .71 0 0 1-.6 .7l-3.5 1-.1 1.5h-.9M204.8 86.1h12.8v1.1"/>
<path d="M204.8 86.4h12.8M204.9 95.5l-.5 .1-.1 .2M205.3 98.4h.1M205.3 97.8v.8h.1M205.4 98.5h5.2M206.3 98.1h.3M206.3 97h.3M206.6 96.7v.3M206.6 97.9v.3M206.8 85.8v.3M207.2 98.7v.1h-.8v-.1M207.3 86.1v-.3h-.8v.3"/>
<path d="M207.6 87.2v.1h1.1M207.7 94.7h-3.8v3.8l.1 .2h.9l.2-.2v-.7h.1l.2 .1v.8h12.2v-.7h-.2M208.3 87.2v.1M208.3 88.1v.2M208.3 89.1v.2M208.3 90.1v.2M208.3 91v.3M208.3 92v.3M208.3 93v.3M208.3 94v.3M208.4 87.2v.1M208.4 88.1v.2"/>
<path d="M208.4 89.1v.2M208.4 90.1v.2M208.4 91v.3M208.4 92v.3M208.4 93v.3M208.4 94v.3M208.6 87.3h.1M208.6 88.1v.2M208.6 89.1v.2M208.6 90.1v.2M208.6 91v.3M208.6 92v.3"/>
<path d="M208.6 93v.3M208.6 94v.3M208.9 94h-1.3v.3h1.2M209 93h-1.1v.3h1.1M209 92h-1.4v.3h1.4M209 91h-1.6v.3h1.5M209 90.1h-1.4v.2h1.4M209 89.1h-1.6v.2h1.6M209 88.1h-1.4v.2h1.4M209 86.1v-.1h1.4v.1M209.5 97.8h.9M209.5 97.2h.9"/>
<path d="M210 98.7v.1h.9v-.1M210.3 97.2l-3.9-.2-.1-.2 4.1-.1 .2-.2 1.5 .1 .1 .2v1.8h-1.4M210.3 97.7h.1M210.3 97.7l-3.9 .2-.1 .3h4.1l.4 .4M210.4 97.2h.1M210.4 97.2h-.1M210.4 97.7l.4 .4M210.5 98.3h1.7M210.6 98.4h1.6M210.7 98.6h1.5M210.7 98.1h.1M210.7 98.1l.1 .1"/>
<path d="M210.7 96.8h.1M210.8 96.8h1l.1 .1-.1 1.2-1 .1M210.8 98.1v.1M210.8 96.8l-.4 .4M210.8 98.6h1.4M210.8 96.8h-.1M210.9 98.6h.1M211.1 98.2v.1h1.1M211.6 98.1v.1M211.8 98.1h.4M211.9 97.8h.3M211.9 97.2h.3"/>
<path d="M212.2 98.5h5.4M212.3 98.7v.3h.7v-.3M212.4 85.8v.3M212.4 98.7v.3M212.4 92.5h2.5l.2-.1v.3M212.4 88.5h2.5l.2-.1v.3M212.4 87.4h.4zM212.9 85.8v.3M212.9 98.7v.3M212.9 87.3v.1M212.9 87.4h1.6M213 86.1v-.3h-.7v.3"/>
<path d="M213.3 87.5v.9M213.3 92.6v.9M213.6 87.2v.2M213.7 87.2v.2M213.8 87.5v.9M213.8 92.6v.9M214 87.2v.2M214.3 87.2v.2M214.5 87.2v.2M214.5 87.3v.1M214.5 87.2v.1M214.5 87.3h-1.7l.1 .1"/>
<path d="M215.1 87.3l-.2 .2M215.1 87.2v.3M215.1 93.5v.3M215.4 98.7v.1h-.8v-.1M216.3 86.1v-.1h-1.4v.1M216.5 87.2h.1M216.5 92.4h.1M216.5 93.8h.1M216.7 92.5l1 .1M216.7 87.2v.5M216.7 92.4v.4M216.7 87.4l1 .1"/>
<path d="M216.7 88.2v.4M216.7 93.4v.4M216.7 88.6v.1M216.7 92.4h.1M216.8 87.2v.5M216.8 88.2v.4M216.8 92.4v.4M216.8 93.4v.4M217 88.6l-.5 .1M217 88.5v.2M217 92.4v.1M217.1 92.8v.6"/>
<path d="M217.1 87.7v.5M217.1 87.4v.3M217.1 92.4v.4M217.1 88.6l.3 .1M217.1 88.2l-4.5 .2-.2 .1 .2 .2h5.3M217.1 93.4l-4.5 .1-.2 .2 .2 .1h5.3M217.1 88.2v.5M217.1 93.4v.2M217.1 88.6v.1M217.1 92.4h.1M217.2 87.4v1.1M217.2 92.5v1.1"/>
<path d="M217.3 91.4l-.1 .1 .1 .1M217.3 89.4l-.1 .1 .1 .1M217.3 91.6h.6v3.8l-.7 .1v.2l.1 .1M217.3 89.6h.3v1.8h-.3M217.3 98.1h.3M217.3 97.8l-.1 .1v.2l.4 .2M217.3 95.8h.3v2h-.3M217.3 95.5h.3M217.3 89.4v.2M217.3 91.4v.2M217.3 95.5v.3M217.3 97.8v.3"/>
<path d="M217.3 95.5l.1 .1M217.4 89.6v1.8M217.4 95.8v2M217.4 98l-.1 .1M217.4 89.4v.2M217.4 91.4v.2M217.4 95.6v.2M217.4 97.8v.2M217.6 93.8v1.8h-.2M217.6 88.7v.7M217.6 91.6v.8M217.6 86.7h.3v2.7h-.6"/>
<path d="M217.7 93.5l-1 .1M217.7 88.4l-1.1 .1M217.7 93.6h.2M217.7 92.5h.2M217.7 87.2v1.5M217.7 92.4v1.4M217.7 88.5h.2M217.7 87.4h.2M217.9 92.4h-5.3l-.2 .1 .2 .1 4.5 .2M217.9 87.2h-5.3l-.2 .2 .2 .1 4.5 .2M287 81.3h2.3M8.3 105.2h4.7"/>
<path d="M284.6 105.2h4.7M8.3 129h2.3M287 129h2.3M8.3 152.8h2.3M287 152.8h2.3M8.3 176.6h2.3M195 178.6v10.3M257.9 178.6v21.9M287 176.6h2.3M287 178.6h-123.8v21.9M163.2 181h94.7M163.2 191.4h20.5"/>
<path d="M163.2 196.1h20.5M163.2 186.2h31.8M163.2 183.7h31.8M163.2 198.2h20.5M163.2 188.9h94.7M171.8 188.9v11.6M183.7 188.9v11.6M183.7 192.6h21.5M195 192.6v7.9M205.2 188.9v11.6M205.2 194.7h11.4M207.3 196.8h.8"/>
<path d="M208.3 196.8h.3M208.5 195.7v.7M208.5 196.6v.3M208.5 197.2v.7M208.8 196.8h.9M210 196.8h4.8M210.5 196.2l3.3-.4v1.9l-3.3-.3zM216.6 188.9v11.6M218.2 197v.2a1.28 1.28 0 0 0 1.4 .3l6.6 .1M225.1 198.3l.4-.2 .2 .3 .3-.5a1.03 1.03 0 0 1 1.1-.8l-1.2 1.7a.36 .36 0 0 1-.6 .2l-.2-.4zM226.9 197v-6.2l-.3-.4-7.5-.1a.73 .73 0 0 0-.9 .6v8a.58 .58 0 0 0 .5 .7h6.5a2.03 2.03 0 0 0 1.6-.3l.1-1.8M228.6 188.9v11.6"/>
<path d="M257.9 195.2h29.1M266.3 195.2v5.3M276.5 195.2v5.3M5.9 200.5v4.7h4.7M44.9 200.5v2.4M79 200.5v2.4M113.2 200.5v2.4M147.4 200.5v2.4M181.6 200.5v2.4M215.8 200.5v2.4M250 200.5v2.4M291.7 200.5v4.7h-4.7"/>
<circle cx="208.5" cy="196.8" r=".6"/>
<circle cx="208.5" cy="196.8" r=".95"/>
<circle cx="231.9" cy="194.5" r="2.2"/>
</g>
<path d="M291.7 200.5v4.7h-4.7" fill="none" stroke="#808080" stroke-width=".25"/>
<g fill="#000" stroke="#000" stroke-width=".17">
<path d="M219.1 196.1h.3l-.2 .1h-.2z" fill-rule="evenodd"/>
<path d="M218.8 198h.4l.2 .2h-.4v.7h.5l-.1 .2h-.6z" fill-rule="evenodd"/>
<path d="M219.1 194.4l.3-.1 .2 .2h-.3l-.2 .2 .1 .5h.4l-.2 .2h-.2l-.2-.3-.1-.4z" fill-rule="evenodd"/>
<path d="M219.1 196a.35 .35 0 0 1 .6 .1 .35 .35 0 0 1-.3 .5l-.1 .2h.4v.2h-.7l.5-.7-.1-.2z" fill-rule="evenodd"/>
<path d="M219.1 198.2h.4v.7h-.5h.3l.1-.2-.1-.4z" fill-rule="evenodd"/>
<path d="M219.5 195l.2 .1-.1 .1h-.3z" fill-rule="evenodd"/>
<path d="M219.3 194.5h.3l.1 .1-.2 .1z" fill-rule="evenodd"/>
<path d="M219.7 198.5h.2l-.1 .2h.4v.1h-.4l.1 .2h.3l-.1 .1h-.2l-.2-.1z" fill-rule="evenodd"/>
<path d="M219.1 191.2h.8a.61 .61 0 0 1 .7 .4h-1.2v.7h1.2l-.4 .3-.8 .1v1h-.3z" fill-rule="evenodd"/>
<path d="M219.9 194.5h.3l-.2 .2v.3l.2 .2h.4l-.1 .1-.3 .1-.3-.2-.1-.2z" fill-rule="evenodd"/>
<path d="M219.7 198.4l.3-.1 .2 .4h-.4h.3l-.1-.1z" fill-rule="evenodd"/>
<path d="M220 198.8l.2 .2h-.3z" fill-rule="evenodd"/>
<path d="M219.9 196l.3-.1 .2 .2h-.3l-.1 .1v.5l.3 .1-.1 .2-.4-.2z" fill-rule="evenodd"/>
<path d="M219.5 192.7h.7l.6 1h-.5l-.4-.9z" fill-rule="evenodd"/>
<path d="M220 194.4l.4-.1 .2 .2 .1 .4-.1 .3h-.4l.3-.1v-.5l-.2-.1h-.4z" fill-rule="evenodd"/>
<path d="M220.1 196.1h.3l-.1 .7h-.2l.1-.1v-.5z" fill-rule="evenodd"/>
<path d="M220.4 198.5h.2l-.1 .1 .1 .4h.3a.31 .31 0 0 1-.4 .1 .31 .31 0 0 1-.2-.4z" fill-rule="evenodd"/>
<path d="M219.8 191.6h.8v.7h-1.2h.6l.2-.2v-.4z" fill-rule="evenodd"/>
<path d="M220.6 196.2h.2l-.2 .1z" fill-rule="evenodd"/>
<path d="M220.4 198.4l.3-.1 .2 .3z" fill-rule="evenodd"/>
<path d="M220.7 198.8h.2v.2h-.3z" fill-rule="evenodd"/>
<path d="M220.6 196.2l.4-.3v1.1h-.2v-.8z" fill-rule="evenodd"/>
<path d="M221 199h.4l-.2 .1z" fill-rule="evenodd"/>
<path d="M220.8 194.3h.2v1.1h-.2z" fill-rule="evenodd"/>
<path d="M221 194.3l.2 .7-.1 .4-.1-.9z" fill-rule="evenodd"/>
<path d="M221 198.7h.4l-.2 .2 .4 .1v.1l-.6-.1z" fill-rule="evenodd"/>
<path d="M221 198.4l.4-.1 .1 .2-.3 .1-.2-.1z" fill-rule="evenodd"/>
<path d="M221.4 196.2h.2l-.2 .1z" fill-rule="evenodd"/>
<path d="M221.3 198.5h.3v.5h-.3l.1-.3h-.4l.4-.1z" fill-rule="evenodd"/>
<path d="M221.4 194.3h.2l-.1 .2-.2 .9h-.2z" fill-rule="evenodd"/>
<path d="M221.6 194.3v1.1h-.1v-.9z" fill-rule="evenodd"/>
<path d="M221.3 192l.6-.1 .4 .3-.7 .1-.2 .1a.67 .67 0 0 0 .3 1h-.6a1.22 1.22 0 0 1 .2-1.4z" fill-rule="evenodd"/>
<path d="M221.7 198.6h.3v.2h-.3z" fill-rule="evenodd"/>
<path d="M221.6 195.9h.2v1.1h-.2v-.8h-.2z" fill-rule="evenodd"/>
<path d="M222.2 195.9h.2l-.3 1.1h-.1z" fill-rule="evenodd"/>
<path d="M221.8 194.3h.5l.1 .2h-.4v.3h.4l-.1 .2h-.3v.4h-.2z" fill-rule="evenodd"/>
<path d="M221.7 192.2h.6a1.05 1.05 0 0 1-.5 1.5h-.4l-.3-.3h.6a.63 .63 0 0 0 0-1.2z" fill-rule="evenodd"/>
<path d="M222.1 194.5h.3v.3h-.4l.3-.1-.1-.2z" fill-rule="evenodd"/>
<path d="M222.1 198l.7 .1v.1h-.5v.3h.5v.1h-.5v.3h.5l-.1 .2h-.6z" fill-rule="evenodd"/>
<path d="M222.6 194.3h.2v.9h.4v.2h-.6z" fill-rule="evenodd"/>
<path d="M222.6 196.4l.2-.1 .2 .1z" fill-rule="evenodd"/>
<path d="M222.6 195.9h.2l.2 .1-.3 .2-.1 .2h.4l-.3 .1 .1 .3h-.3l-.1-.2 .1-.4z" fill-rule="evenodd"/>
<path d="M222.4 198.6h.4v.3h-.5h.4v-.2z" fill-rule="evenodd"/>
<path d="M222.4 198.2h.4v.3h-.5l.3-.1v-.2z" fill-rule="evenodd"/>
<path d="M222.8 196.4l.3 .1a.35 .35 0 0 1-.3 .5l-.3-.2h.4v-.2z" fill-rule="evenodd"/>
<path d="M222.8 196.1h.2l.1 .1z" fill-rule="evenodd"/>
<path d="M222.7 191.2h.4v1l.8 .4h-.8v1.1h-.4z" fill-rule="evenodd"/>
<path d="M223 198h.4l.2 .2h-.4v.7h.4v.1l-.6 .1z" fill-rule="evenodd"/>
<path d="M223.4 194.3h.1v1.1h-.1z" fill-rule="evenodd"/>
<path d="M223.2 196.7l.6 .1-.3 .2z" fill-rule="evenodd"/>
<path d="M223.4 196.3h.3z" fill-rule="evenodd"/>
<path d="M223.2 198.2h.5l-.1 .7h-.4h.2l.1-.2v-.4z" fill-rule="evenodd"/>
<path d="M223.5 196.4h.3v.4h-.3l.2-.1z" fill-rule="evenodd"/>
<path d="M223.3 195.9h.5v.2h-.3l-.1 .2 .4 .1-.6 .1z" fill-rule="evenodd"/>
<path d="M224.1 195.9h.2l-.3 1.1h-.1z" fill-rule="evenodd"/>
<path d="M223.9 194.3h.2l-.2 .7 .3 .1h-.3l-.1 .3h-.2z" fill-rule="evenodd"/>
<path d="M224.1 194.3l.4 1.1h-.2l-.1-.3-.3-.1h.3l-.2-.4z" fill-rule="evenodd"/>
<path d="M223.9 191.2h.4v2.5h-.4v-1.1l-.8-.4h.8z" fill-rule="evenodd"/>
<path d="M223.9 198h.6v.2h-.5v.3h.5v.1h-.5v.3h.5v.2h-.6z" fill-rule="evenodd"/>
<path d="M224.6 194.3h.1v1.1h-.1z" fill-rule="evenodd"/>
<path d="M224.7 194.3l.4 .7v.4l-.4-.7z" fill-rule="evenodd"/>
<path d="M224.6 192.9h.4a.42 .42 0 0 0 .4 .4l-.7 .1z" fill-rule="evenodd"/>
<path d="M224.4 195.9h.7v.2h-.5v.2h.5v.2h-.5v.3h.5v.2h-.7z" fill-rule="evenodd"/>
<path d="M225.1 194.3h.2v1.1h-.2z" fill-rule="evenodd"/>
<path d="M224.8 191.4l.3-.2a.84 .84 0 0 1 1 .4h-1v.4l.3 .1a.86 .86 0 0 1 .7 1.3 .82 .82 0 0 1-1.4 0l.9-.1 .2-.3-.1-.2a1.01 1.01 0 0 1-1-.8z" fill-rule="evenodd"/>
<path d="M225.3 195.9h.2v.8l.2 .1h-.4z" fill-rule="evenodd"/>
<path d="M225.4 191.6h.7v.3h-.4l-.1-.3z" fill-rule="evenodd"/>
<path d="M225.9 195.9h.2l-.1 .9-.2 .2h-.3l-.2-.2h.5z" fill-rule="evenodd"/>
<path d="M225.4 194.3h.7v.2h-.3v.9h-.1v-.9h-.3z" fill-rule="evenodd"/>
</g>
<g font-size="4">
<text x="158.5" y="151.3">：</text>
<text x="193.4" y="151.3">：</text>
</g>
<g font-size="3.9">
<text x="128.7" y="151.4">8.Product Weight 0.46g; Reel Weight 860g; Full Carton Weight: 4500g.</text>
<text x="128.7" y="155.9">9.Dry Carton Weight: 200g (Dimensions: 345x345x155）</text>
<text x="230.4" y="195.9">C</text>
</g>
<g font-size="3.6" fill="#4b4b4b">
<text x="46.8" y="52.7" transform="rotate(-90 46.8 52.7)">2.0</text>
<text x="144.3" y="60.6" transform="rotate(45 144.3 60.6)">Ø1.50±0.05</text>
<text x="203.7" y="63">4.00±0.10Pitch</text>
<text x="234.1" y="64.8" transform="rotate(-90 234.1 64.8)">1.75±0.10</text>
<text x="239.3" y="63.3" transform="rotate(-90 239.3 63.3)">12.00±0.10</text>
<text x="74.5" y="71.6">Ø100</text>
<text x="163.1" y="68.4">20.00±0.10</text>
<text x="216.5" y="68.4">2.00±0.10</text>
<text x="259.6" y="72.6">0.30</text>
<text x="41.8" y="92" transform="rotate(-90 41.8 92)">24.0±0.30</text>
<text x="244.6" y="101.3" transform="rotate(-90 244.6 101.3)">24.00±0.20</text>
<text x="74.5" y="161.1">Ø330</text>
</g>
<g font-size="3.5">
<text x="126.3" y="116.2">Note:</text>
<text x="128.5" y="124.9">2.Carrier camber is within 1 mm in 250mm.</text>
<text x="128.5" y="120.5">1.10 sprocket hole pitch cumulateve tolerance±0.2</text>
<text x="128.5" y="129.3">3.Material:Black Conductive Polystyrene Alloy 100% Recyclable</text>
<text x="128.5" y="137.9">5.Thickness:0.3±0.05mm.</text>
<text x="128.5" y="133.5">4.All dimensions meet EIA-481-B requirements.</text>
<text x="128.5" y="142.3">6.Component load per 13&quot; reel: 1000 pcs.</text>
<text x="128.4" y="147">7. A box of 5 volumes, 5000PCS</text>
</g>
<g font-size="3.4" fill="#4b4b4b">
<text x="171.2" y="54.2">PULL OUT DIRECTION</text>
<text x="97.2" y="87.6">PULL OUT DIRECTION</text>
</g>
<text font-size="2.9" x="263.7" y="192.9">www.gct.co</text>
<g font-size="2.7">
<text x="8.5" y="21.8">H</text>
<text x="8.4" y="45.6">G</text>
<text x="8.6" y="69.4">F</text>
<text x="8.6" y="93.2">E</text>
<text x="8.5" y="117.1">D</text>
<text x="8.5" y="140.9">C</text>
<text x="8.6" y="164.7">B</text>
<text x="8.6" y="188.6">A</text>
<text x="27" y="202.6">1</text>
<text x="61.2" y="202.6">2</text>
<text x="95.4" y="202.6">3</text>
<text x="129.6" y="202.6">4</text>
<text x="163.8" y="202.6">5</text>
<text x="198" y="202.6">6</text>
<text x="232.2" y="202.6">7</text>
<text x="266.4" y="202.6">8</text>
</g>
<g font-size="2.3">
<text x="196.3" y="184">Micro SD Memory Card Connector, 1.88mm Profile</text>
<text x="196.3" y="186.8">SMT, Push-Push, with Normally Closed Switch</text>
</g>
<g font-size="2">
<text x="164.8" y="183.1">MEM2061</text>
<text x="165" y="188.2">25th June 2015</text>
</g>
<g font-size="1.7">
<text x="164.5" y="180.5">Part Number</text>
<text x="164.5" y="185.5">Drawing Date</text>
<text x="196.3" y="180.3">Product Description</text>
<text x="166.5" y="190.6">By</text>
<text x="176.1" y="190.7">AJO</text>
<text x="184.9" y="190.5">Tolerances</text>
<text x="208.9" y="191.2">Units:</text>
<text x="164.3" y="197.7">Revision</text>
<text x="165.4" y="194.3">Detail</text>
<text x="174.6" y="195.3">Release</text>
<text x="174.6" y="193.4">Drawing</text>
<text x="177" y="197.7">A</text>
<text x="184.8" y="197.2">X.XX ± 0.25</text>
<text x="185.4" y="195.2">X.X ± 0.38</text>
<text x="198.6" y="197.1">± 1°</text>
<text x="206.5" y="193.1">Metric (mm)</text>
<text x="259.8" y="197.4">Not to</text>
<text x="267.8" y="197.4">Drawn By</text>
<text x="278" y="197.4">Sheet No.</text>
<text x="165.7" y="199.9">Date</text>
<text x="174.3" y="199.9">25/06/15</text>
<text x="184.3" y="199.1">X.XXX ± 0.10</text>
<text x="260" y="199.4">Scale</text>
<text x="269.9" y="199.4">AJO</text>
<text x="280.6" y="199.4">2/2</text>
</g>
<g font-size="1.5">
<text x="235.1" y="190.8">This drawing is confidential and</text>
<text x="235.1" y="192.6">copyright of Global Connector</text>
<text x="235.1" y="197.8">or disclosed without written</text>
<text x="235.1" y="194.3">Technology, Ltd (GCT).</text>
<text x="235.1" y="196.1">This drawing must not be copied</text>
<text x="235.1" y="199.6">consent. E &amp; OE</text>
</g>
<g font-size="1.3">
<text x="193.4" y="190.5">(Except as Noted)</text>
<text x="187.4" y="192.1">Length</text>
<text x="198.6" y="192.1">Angle</text>
</g>
<text font-size="1" x="206.5" y="199.4">3rd Angle Projection</text>
</svg>
